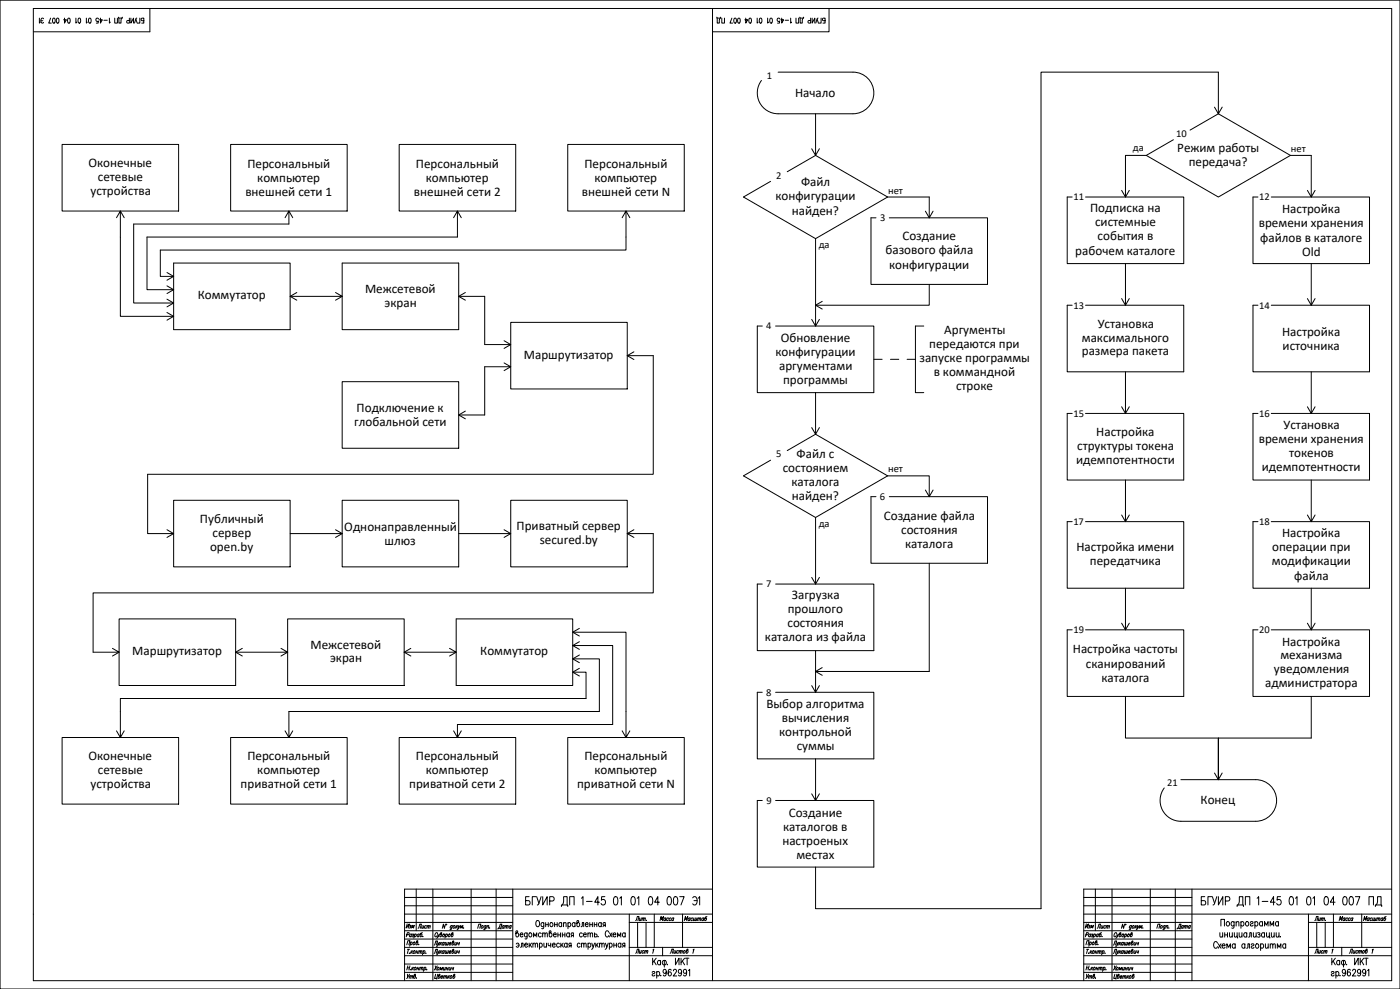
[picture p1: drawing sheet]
<svg xmlns="http://www.w3.org/2000/svg" width="841mm" height="594mm" viewBox="0 0 841 594" stroke-linecap="round" stroke-linejoin="round" font-family="sans-serif">
<!-- layer: KONTUR -->
<path d="M0 0h841v594h-841z" fill="none" stroke="#000" stroke-width=".6"/>
<g fill="none" stroke="#000" stroke-width=".6">
<path d="M20 5h816v584h-816zM90 5v14h-70M428 5v584M498 5v14h-70M250 534v25M260 534v55M283 534v55M298 534v55M308 534v55M428 534h-185v55M658 534v25M668 534v55"/>
<path d="M691 534v55M706 534v55M716 534v55M836 534h-185v55M243 549h185M378 554h50M378 549v40M393 549v20M410 549v20M651 549h185M786 549v40M786 554h50"/>
<path d="M801 549v20M818 549v20M308 574h120M378 569h50M398 569v5M716 574h120M786 569h50M806 569v5"/>
</g>
<g fill="none" stroke="#000" stroke-width=".6">
<path d="M383 554v15M388 554v15M791 554v15M796 554v15M243 574h65M243 569h65M243 579h65M243 564h65M651 574h65M651 569h65M651 579h65M651 564h65"/>
<path d="M243 584h65M651 584h65"/>
</g>
<g fill="none" stroke="#000" stroke-width=".6">
<path d="M268 555l-1 3-1-3v3M268 555v1zM272 556a.7 .7 0 0 0-1 1 .7 .7 0 0 0 0 1v-1M272 556l-1 2h-1M273 556a.8 .8 0 0 1 0 1 .8 .8 0 0 1-1 0zM274 556v2M274 557l1 1M275 556l-1 1M275 556v2l1-2M275 558h.1M276 558l1-2v1l1-1v2M279 557h.1"/>
<path d="M287 558l1-3h1l-1 3M290 556a.8 .8 0 0 1 0 1 .8 .8 0 0 1-1 0zM292 556a.7 .7 0 0 0-1 1 .7 .7 0 0 0 0 1l1-1M292 556l-1 2M293 556h1l-1 2M293 556l-1 2M294 557h.1M676 555l-1 3-1-3v3M676 555v1zM680 556a.7 .7 0 0 0-1 1 .7 .7 0 0 0 0 1v-1M680 556l-1 2h-1M680 556h1a.8 .8 0 0 1 0 1 .8 .8 0 0 1-1 0z"/>
<path d="M682 556v2M682 557l1 1M683 556l-1 1M683 556v2l1-2M683 558h.1M684 558l1-2v1l1-1v2M687 557h.1M695 558l1-3h1l-1 3M698 556a.8 .8 0 0 1 0 1 .8 .8 0 0 1-1 0zM700 556a.7 .7 0 0 0-1 1 .7 .7 0 0 0 0 1l1-1M700 556l-1 2M701 556h1l-1 2"/>
<path d="M701 556l-1 2M702 557h.1M804 553l1-2v1l2-1-1 2M808 552l-1-1v1v1h1M808 551v2M810 552l-1-1a.9 .9 0 0 0-1 1 .9 .9 0 0 0 1 1M811 552v-1a.8 .8 0 0 0-1 1 .8 .8 0 0 0 1 1M813 552l-1-1v1v1M813 551l-1 2M244 568l1-3h1v3M244 562l1-1 1-1h-1l-1 3M245 570h1"/>
<path d="M245 570v3M246 573h.1M247 566a.8 .8 0 0 1 1 1 1 1 0 0 1-2 0M247 566l-1 2M247 571v2M247 561l-1 1v1l1-1M247 561v2M247 572l1 1M248 561v1M248 571l-1 1M248 562v1h-1M248 566h1a.8 .8 0 0 1 0 1 .8 .8 0 0 1-1 0z"/>
<path d="M249 571a.8 .8 0 0 1 0 1 .8 .8 0 0 1-1 0zM249 561h1a.8 .8 0 0 1 0 1 .8 .8 0 0 1-1 0M249 561v3M250 572h1M250 571v2M251 566a.7 .7 0 0 1 0 1 .7 .7 0 0 1-1 0v-2h1l-1 1M251 571v2M252 567h.1M252 561h-1v1v1l1-1M252 572l1-1-1 2M252 561l-1 2M252 571l-1 2"/>
<path d="M253 572l1-1-1 2M254 560l-1 1-1 1a.7 .7 0 0 0 1 0 .7 .7 0 0 0 0-1M254 562h.1M254 571h1a.8 .8 0 0 1 0 1 .8 .8 0 0 1-1 0M254 571v3M256 573h.1M261 568l1-3h1l-1 3M261 573l1-3h1l-1 3M263 561v-1l-1 1a1.2 1.2 0 0 0-1 1 1.2 1.2 0 0 0 1 1v-1M263 561v2l1-2M263 566v2l1-2M263 571v2l1-2"/>
<path d="M263 563l-1 1M263 568l-1 1M263 573l-1 1M265 566l-1 2M265 571l-1 2M265 567v1M265 572v1M265 561a.7 .7 0 0 1 0 1 .7 .7 0 0 1-1 0l1-2-1 1M265 566l-1 1M265 571l-1 1M266 561h1a.8 .8 0 0 1 0 1 .8 .8 0 0 1-1 0zM267 566h-1v1v1l1-1"/>
<path d="M267 571h-1v1v1l1-1M267 566l-1 2M267 571l-1 2M268 566l-1 2 1-1M268 571l-1 2 1-1M268 561a.8 .8 0 0 1 1 1 .8 .8 0 0 1-1 0M268 561l-1 3M269 566l-1 2 1-1M269 571l-1 2 1-1M269 566v2M269 571v2M270 561a.8 .8 0 0 1 0 1 .8 .8 0 0 1-1 0z"/>
<path d="M270 567h1v-1a.9 .9 0 0 0-1 1 .9 .9 0 0 0 0 1l1-1M270 572h1v-1a.7 .7 0 0 0-1 1 .7 .7 0 0 0 1 1v-1M272 561a.7 .7 0 0 1 0 1 .7 .7 0 0 1-1 0v-2h1l-1 1M272 566a.7 .7 0 0 1 1 1 1 1 0 0 1-2 0l1-2h1l-1 1M272 571a.7 .7 0 0 1 1 1 1 1 0 0 1-2 0l1-2h1l-1 1M273 566v2l1-1M273 571v2l1-1M274 566v2M274 571v2M275 566v1h1M275 571v1h1M276 566v2"/>
<path d="M276 571v2M403 573l1-3h1l-1 3M405 571v2l1-1M406 571v2M408 571h-1a.9 .9 0 0 0-1 1 .9 .9 0 0 0 1 1v-1M408 571h1v2M408 571v2M409 571h1v2M411 571a.8 .8 0 0 1 1 1 1 1 0 0 1-2 0zM413 571a.7 .7 0 0 1 0 1 .7 .7 0 0 1-1 0l1-2-1 1M416 571l1-1-1 3M652 568l1-3h1v3"/>
<path d="M652 562l1-1 1-1h-1l-1 3M653 570h1M653 570v3M654 573h.1M655 566a.8 .8 0 0 1 1 1 1 1 0 0 1-2 0M655 566l-1 2M655 571v2M655 561l-1 1v1l1-1M655 561v2M655 572l1 1M656 561v1M656 571l-1 1"/>
<path d="M656 562v1h-1M656 566h1a.8 .8 0 0 1 0 1 .8 .8 0 0 1-1 0zM657 571a.8 .8 0 0 1 0 1 .8 .8 0 0 1-1 0zM657 561h1a.8 .8 0 0 1 0 1 .8 .8 0 0 1-1 0M657 561v3M658 572h1M658 571v2M659 566a.7 .7 0 0 1 0 1 .7 .7 0 0 1-1 0v-2h1l-1 1M659 571v2M660 567h.1M660 561h-1v1v1l1-1M660 572l1-1-1 2"/>
<path d="M660 561l-1 2M660 571l-1 2M661 572l1-1-1 2M662 560l-1 1-1 1a.7 .7 0 0 0 1 0 .7 .7 0 0 0 0-1M662 562h.1M662 571h1a.8 .8 0 0 1 0 1 .8 .8 0 0 1-1 0M662 571v3M664 573h.1M669 568l1-3h1l-1 3M669 573l1-3h1l-1 3M671 561l-1-1-1 2v1l1-1M671 561v2l1-2"/>
<path d="M671 566v2l1-2M671 571v2l1-2M671 563l-1 1M671 568l-1 1M671 573l-1 1M673 566l-1 2M673 571l-1 2M673 567v1M673 572v1M673 561a.7 .7 0 0 1 0 1 .7 .7 0 0 1-1 0l1-2-1 1M673 566l-1 1M673 571l-1 1"/>
<path d="M674 561h1a.8 .8 0 0 1 0 1 .8 .8 0 0 1-1 0zM675 566h-1v1v1l1-1M675 571h-1v1v1l1-1M675 566l-1 2M675 571l-1 2M676 566l-1 2 1-1M676 571l-1 2 1-1M676 561a.8 .8 0 0 1 1 1 .8 .8 0 0 1-1 0M676 561l-1 3M677 566l-1 2 1-1M677 571l-1 2 1-1M677 566v2"/>
<path d="M677 571v2M678 561a.8 .8 0 0 1 0 1 .8 .8 0 0 1-1 0zM678 567h1v-1a.9 .9 0 0 0-1 1 .9 .9 0 0 0 0 1l1-1M678 572h1v-1a.7 .7 0 0 0-1 1 .7 .7 0 0 0 1 1v-1M680 561a.7 .7 0 0 1 0 1 .7 .7 0 0 1-1 0v-2h1l-1 1M680 566a.7 .7 0 0 1 1 1 1 1 0 0 1-2 0l1-2h1l-1 1M680 571a.7 .7 0 0 1 1 1 1 1 0 0 1-2 0l1-2h1l-1 1M681 566v2l1-1M681 571v2l1-1M682 566v2M682 571v2M683 566v1h1"/>
<path d="M683 571v1h1M684 566v2M684 571v2M245 581h1M245 585v2M245 580l-1 3M246 585l-2 3M246 587l1-1v2M246 586v2M246 580v3M246 582h.1M247 587l1-1v2"/>
<path d="M248 581l-1 2M248 582v1M249 581l-2 1M249 581a.8 .8 0 0 1 1 1 .8 .8 0 0 1-1 0zM249 586a.7 .7 0 0 1 1 1 1 1 0 0 1-2 0l1-2v1M250 587h.1M251 582h1M251 581l-1 2M252 581l-1 2M252 581h1v2M252 581v2M253 581h1v2"/>
<path d="M255 581a.8 .8 0 0 1 1 1 .8 .8 0 0 1-1 0M255 581l-1 3M256 582h.1M261 580l1 3M262 585l-1 3h1M263 580l-2 3M263 581a.7 .7 0 0 1 1 1 .7 .7 0 0 1-1 0zM263 585l-1 3M264 586a.7 .7 0 0 1 0 1 .7 .7 0 0 1-1 0l1-2-1 1M264 583l1-2v1l1-1-1 2M265 587h1v-1a.7 .7 0 0 0-1 1 .7 .7 0 0 0 1 1v-1M267 581l-1 2 1-1"/>
<path d="M267 587l1-1-1 2M267 586l-1 2M268 587v-1v2M268 581l-1 2M268 582h1M268 581v2M269 581v2M269 586v2M269 587l1 1M270 581v2l1-1M270 586l-1 1M271 586a.8 .8 0 0 1 0 1 .8 .8 0 0 1-1 0z"/>
<path d="M271 581v2M272 581v1M273 581l-1 2M273 586a.7 .7 0 0 1 0 1 .7 .7 0 0 1-1 0l1-2-1 1M653 581h1M653 585v2M653 580l-1 3M654 585l-2 3M654 587l1-1v2M654 586v2M654 580v3M654 582h.1"/>
<path d="M655 587l1-1v2M656 581l-1 2M656 582v1M657 581l-2 1M657 581a.7 .7 0 0 1 1 1 .7 .7 0 0 1-1 0zM657 586a.7 .7 0 0 1 1 1 1 1 0 0 1-2 0l1-2v1M658 587h.1M659 582h1M659 581l-1 2M660 581l-1 2M660 581h1v2M660 581v2"/>
<path d="M661 581h1v2M663 581a.8 .8 0 0 1 1 1 .8 .8 0 0 1-1 0M663 581l-1 3M664 582h.1M669 580l1 3M670 585l-1 3h1M671 580l-2 3M671 581a.8 .8 0 0 1 1 1 .8 .8 0 0 1-1 0zM671 585l-1 3M672 586a.7 .7 0 0 1 0 1 .7 .7 0 0 1-1 0l1-2-1 1M672 583l1-2v1l1-1-1 2M673 587h1v-1a.7 .7 0 0 0-1 1 .7 .7 0 0 0 1 1v-1"/>
<path d="M675 581l-1 2 1-1M675 587l1-1-1 2M675 586l-1 2M676 587v-1v2M676 581l-1 2M676 582h1M676 581v2M677 581v2M677 586v2M677 587l1 1M678 581v2l1-1M678 586l-1 1"/>
<path d="M679 586a.8 .8 0 0 1 0 1 .8 .8 0 0 1-1 0zM679 581v2M680 581v1M681 581l-1 2M681 586a.7 .7 0 0 1 0 1 .7 .7 0 0 1-1 0l1-2-1 1"/>
</g>
<!-- layer: 0 -->
<path d="M243 539h65M651 539h65M243 559h65M243 554h65M243 544h65M651 559h65M651 554h65M651 544h65M786 589h.1" fill="none" stroke="#000" stroke-width=".6"/>
<g fill="none" stroke="#000" stroke-width=".6">
<path d="M467 43h45a13 13 0 0 1 13 13 13 13 0 0 1-13 12h-45a13 13 0 0 1-11-7 13 13 0 0 1 1-13M490 68v25M730 64l2 4 2-4M732 68v-25h-107v503h-135v-25M732 68l-17 10M732 68l43 25M37 87h70v40h-70zM139 87h70v40h-70zM240 87h70v40h-70zM341 87h70v40h-70zM488 89l2 4 2-4M490 93l-17 10"/>
<path d="M490 93l43 25M689 93l43 25 43-25M689 93h-13v25M705 84l-16 9M775 93h13v25M463 109l-16 9 43 25 43-25M533 118h25v13M644 118h-3v40h70v-40h-59M674 114l2 4 2-4M756 118h-3v40h70v-40h-59M785 114l3 4 2-4M70 131l2-4v63h32"/>
<path d="M72 127l3 4M171 131l3-4v8h-94v47h24M174 127l2 4M272 131l3-4v15h-187v32h16M275 127l2 4M374 131l2-4v23h-280v16h8M376 127l2 4M526 131h-3v40h70v-40h-59M556 127l2 4 3-4M104 158h70v40h-70zM206 158h70v40h-70zM490 143v53"/>
<path d="M676 158v25M788 158v25M100 164l4 2-4 2M100 172l4 2-4 2M100 180l4 2-4 2M178 176l-4 2 4 2M202 176l4 2h-32M206 178l-4 2M276 178h15v29h16l-4-2M280 176l-4 2 4 2M558 171v12h-68M674 179l2 4 2-4"/>
<path d="M785 179l3 4 2-4M100 188l4 2-4 2M307 194h70v40h-70zM458 196h-3v40h70v-40h-59M488 192l2 4 2-4M494 181l-4 2 4 3M555 196h-5v40h5M644 183h-3v40h70v-40h-59M756 183h-3v40h70v-40h-59M303 218l4 2h-16v29h-15M307 207l-4 2M377 214h15v71h-303v36h15l-4-3"/>
<path d="M381 211l-4 3 4 2M525 216h5M535 216h5M545 216h5M206 229h70v40h-70zM307 220l-4 3M490 236v25M676 223v25M788 223v25M280 247l-4 2 4 3M488 257l2 4 2-4M644 248h-3v40h70v-40h-59"/>
<path d="M674 244l2 4 2-4M756 248h-3v40h70v-40h-59M785 244l3 4 2-4M463 276l-16 10 43 25 43-25M490 261l-17 10M490 261l43 25M526 298h-3v40h70v-40h-59M533 286h25v12M556 294l2 4 3-4M676 288v25M788 288v25M104 301h70v40h-70z"/>
<path d="M202 318l4 3h-32M206 301h70v40h-70zM303 318l4 3h-31M307 301h70v40h-70zM381 318l-4 3 4 2M490 311v40M644 313h-3v40h70v-40h-59M674 309l2 4 2-4M756 313h-3v40h70v-40h-59M785 309l3 4 2-4M104 321l-4 2M206 321l-4 2"/>
<path d="M307 321l-4 2M377 321h15v35h-336v36h16l-4-3M558 338v65h-68v-12M458 351h-3v40h70v-40h-59M488 347l2 4 2-4M676 353v25M788 353v25M72 372h70v40h-70zM173 372h70v40h-70zM274 372h70v40h-70zM344 380h32v63l2-4M348 377l-4 3 4 2"/>
<path d="M644 378h-3v40h70v-40h-59M674 374l2 4 2-4M756 378h-3v40h70v-40h-59M785 374l3 4 2-4M72 392l-4 2M146 389l-4 3 4 2M169 389l4 3h-31M173 392l-4 2M247 389l-4 3 4 2M270 389l4 3h-31M274 392l-4 2M344 388h24v47h-93v8l2-4"/>
<path d="M344 396h16v31h-186v16l2-4M348 393l-4 3 4 2M348 385l-4 3 4 2M344 404h8v16h-280v23l3-4M348 401l-4 3 4 2M458 416h-3v40h70v-40h-59M488 412l2 4 2-4M490 403v13M494 401l-4 2 4 3M676 418v25h112v-25M70 439l2 4M171 439l3 4"/>
<path d="M272 439l3 4M374 439l2 4M37 443h70v40h-70zM139 443h70v40h-70zM240 443h70v40h-70zM341 443h70v40h-70zM490 456v25M488 477l2 4 2-4M709 468h45a13 13 0 0 1 13 13 13 13 0 0 1-13 12h-45a13 13 0 0 1-11-7 13 13 0 0 1 1-13M730 464l2 4 2-4M732 468v-25v25M458 481h-3v40h70v-40h-59"/>
</g>
<g fill="none" stroke="#000" stroke-width=".6">
<path d="M24 11v3v-1M25 12h1M26 11a1.4 1.4 0 0 0-1 1 1.4 1.4 0 0 0 1 2v-1M30 11l-1 3h2M32 11a1.4 1.4 0 0 1 1 1 1.4 1.4 0 0 1-1 2zM34 11a1.4 1.4 0 0 1 1 1 1.4 1.4 0 0 1-1 2zM39 11v3l1-2h-2M41 11a1.4 1.4 0 0 1 1 1 1.4 1.4 0 0 1-1 2zM46 11v3v-1M47 11a1.4 1.4 0 0 1 1 1 1.4 1.4 0 0 1-1 2zM52 11v3v-1M53 11a1.4 1.4 0 0 1 2 1 1.4 1.4 0 0 1-2 2z"/>
<path d="M59 11a.9 .9 0 0 0-1 0 1 1 0 0 0 0 2 .9 .9 0 0 0 1 0v1h-1M60 11v3l1-2h-1M62 12h2M66 11v3v-1M69 11v3h2v-3M71 10v1h2v-1M71 11v3h2v-3M78 11v3h-2v-2h2M79 11v3l1-3v3M82 11v3M82 11l-1 3M84 11v3h-1"/>
<path d="M86 12h-1v-1h1v3h-1M431 10v1h2v-1M431 11v3h1l1-3M434 11v3h1v-3M440 11l-1 3h1M441 11a1.4 1.4 0 0 1 1 1 1.4 1.4 0 0 1-1 2zM443 11a1.4 1.4 0 0 1 2 1 1.4 1.4 0 0 1-2 2zM448 11v3l1-2h-2M450 11a1.4 1.4 0 0 1 1 1 1.4 1.4 0 0 1-1 2zM455 11v3v-1M456 11a1.4 1.4 0 0 1 2 1 1.4 1.4 0 0 1-2 2zM461 11v3l1-1"/>
<path d="M463 11a1.4 1.4 0 0 1 1 1 1.4 1.4 0 0 1-1 2zM468 11a.9 .9 0 0 0-1 0 1 1 0 0 0 0 2 .9 .9 0 0 0 1 0v1h-1M470 11v3l1-2h-2M472 12h2M475 11v3l1-1M478 11v3h2v-3M480 10v1h3v-1M481 11v3h1l1-3M487 11v3h-1v-2h1M488 11v3l1-3v3M491 11l1 3M491 11l-1 3"/>
<path d="M493 11v3h-1M496 12h-2v-1h2v3h-2M322 553h1a1.8 1.8 0 0 1 1 2 1.8 1.8 0 0 1-2 1v-1zM327 555l-1-1a1 1 0 0 0-1 1 1.1 1.1 0 0 0 2 1M327 554v4h-2M328 555h1M328 554v3M329 554v3M331 554a1 1 0 0 1 1 1 1.1 1.1 0 0 1-2 1zM333 555h2M333 554v3M335 554v3"/>
<path d="M337 555v-1a1 1 0 0 0-1 1 1 1 0 0 0 1 1M337 554v3M339 555v-1h1v3M339 554v3M341 555v-1a1.1 1.1 0 0 1 2 1 1.1 1.1 0 0 1-2 1M341 554v4M345 555v-1a1 1 0 0 0-1 1 1 1 0 0 0 1 1M345 554v3M347 554a1.1 1.1 0 0 1 1 2 1.1 1.1 0 0 1-1 0v-3l1 1-1 1M349 557l1-1v-2h1v3M352 555h1v-1a1 1 0 0 0-1 1 1 1 0 0 0 1 1M354 555h2"/>
<path d="M354 554v3M356 554v3M357 555h2M357 554v3M359 554v3M361 555v-1a1 1 0 0 0-1 1 1 1 0 0 0 1 1M361 554v3M363 556l-1 1M364 556l-2-1v-1h2v3M366 560a1.1 1.1 0 0 0-2-1 1.1 1.1 0 0 0 0 2 1.1 1.1 0 0 0 0 2 1.1 1.1 0 0 0 2-1M733 556v-4h3v4M737 554a1.1 1.1 0 0 1 2 1 1.1 1.1 0 0 1-2 1z"/>
<path d="M741 554a1.1 1.1 0 0 0-1 1 1.1 1.1 0 0 0 1 1M741 554v3h-1M743 554h1v2M743 554v2M745 554h1a1.1 1.1 0 0 1 1 1 1.1 1.1 0 0 1-2 1M745 554v4M749 554a1.1 1.1 0 0 1 1 1 1.1 1.1 0 0 1-2 1zM751 554h1h1l-2 1v1h1h1M754 554a1.1 1.1 0 0 1 2 1 1.1 1.1 0 0 1-2 1M754 554v4M758 554a1.1 1.1 0 0 0-1 1 1.1 1.1 0 0 0 1 1M758 554v2"/>
<path d="M760 556v-2l1 2 1-2v2M763 556v-2l1 2 1-2v2M768 554a1.1 1.1 0 0 0-2 1 1.1 1.1 0 0 0 2 1M768 554v2M310 567a1.1 1.1 0 0 1 2 1 1 1 0 0 1-2 0M310 560a1.4 1.4 0 0 1 2 2 1.1 1.1 0 0 1-2 0v-3h1v1l-1 1M311 568h1M312 561h2a1.1 1.1 0 0 0-2 1 1 1 0 0 0 2 0M313 569v-2h1v2M315 568h2v-1a1.1 1.1 0 0 0-2 1 1 1 0 0 0 2 0M317 561h-1a1 1 0 0 0-1 1 1 1 0 0 0 2 0M317 560v4h-2"/>
<path d="M318 567v2M318 561a1.1 1.1 0 0 1 2 1 1 1 0 0 1-2 0zM318 568l1 1M319 567l-1 1M320 567h1l1 2M320 567v2M320 563v-3l1 2 1-2v3M322 567h1v2M324 567a1.1 1.1 0 0 1 2 1 1 1 0 0 1-2 0M324 567v3M325 561a1.1 1.1 0 0 0-2 1 1 1 0 0 0 2 0M326 561h1v2"/>
<path d="M326 560v3M327 567v2h1v-1M327 561h2v2M328 567v2M329 567l1 1 1-1M330 560a1.4 1.4 0 0 1 2 2 1.1 1.1 0 0 1-2 0v-3h1v1l-1 1M331 567v2M332 568h2l-1-1a1 1 0 0 0-1 1 1 1 0 0 0 2 0M332 561h2a1.1 1.1 0 0 0-2 1 1 1 0 0 0 2 0M335 562h2M335 560v3M336 567a1.1 1.1 0 0 0-2 1 1 1 0 0 0 2 0"/>
<path d="M337 560v3M337 567v2M337 568l1 1M338 562h1M338 560v3M338 567l-1 1M339 560v3M341 567h-1a1 1 0 0 0-1 1 1 1 0 0 0 2 0M341 567v2M342 561a1.1 1.1 0 0 0-2 1 1 1 0 0 0 2 0M342 560v3M342 568v1"/>
<path d="M343 568h-1v-1h1v2M344 562l-1 1M344 562h-1v-1l1-1v3M348 567a1 1 0 0 0-1 1 1 1 0 0 0 1 0M349 567h2v2M349 567v2M350 561a1.1 1.1 0 0 0-2 1 1 1 0 0 0 2 0M351 561h1a1.1 1.1 0 0 0-2 1 1 1 0 0 0 2 0M351 567h1v2M353 561h1l1 2M353 560v3M353 567h1a1 1 0 0 1 1 1 1 1 0 0 1-2 0"/>
<path d="M353 567v3M355 561h1v2M356 567v2l1-2M356 569l-1 1M357 561a1 1 0 0 1 2 0 1.1 1.1 0 0 1-1 2l-1-1M357 560v3M358 567v2M358 568l1 1M359 562v1M359 567l-1 1M360 567h1l1 2M360 567v2"/>
<path d="M362 567h1v2M364 567l1 2v-2M365 569l-1 1M366 567a1.1 1.1 0 0 1 2 1 1 1 0 0 1-2 0M366 567v3M366 560l2 3M368 560l-2 3M368 561h2a1.1 1.1 0 0 0-2 1 1 1 0 0 0 2 0M369 568h1M369 567v2M370 567v2M371 563v-3l1 2 1-2v3"/>
<path d="M373 567a1.1 1.1 0 0 0-2 1 1 1 0 0 0 2 0M373 567v2M375 568l-1 1M375 568h-1v-1h1v2M376 561h-1a1 1 0 0 0-1 1 1 1 0 0 0 2 0M376 560v3M392 576v4M393 577l1 3M394 576l-2 2M397 577h-1a1.1 1.1 0 0 0-1 1 1.1 1.1 0 0 0 2 1M397 577v3M399 577v4"/>
<path d="M401 579h.1M406 576v4l2-4v4M409 576v4M410 577l1 3M411 576l-2 2M412 576h2M413 576v4M731 567a1.2 1.2 0 0 0-1-1 1.2 1.2 0 0 0-1 1v1a1.2 1.2 0 0 0 1 2 1.2 1.2 0 0 0 1-1M732 567l2 3M733 560v3h1v-1M734 567l-2 3M734 568h2v-1a1.1 1.1 0 0 0-2 1 1.1 1.1 0 0 0 2 1"/>
<path d="M734 560v3M736 562h1M736 560v3M737 570v-3l1 2 1-2v3M737 560v3M739 560v3h1v-1M740 560v3M742 560v3l1-1M742 567a1.1 1.1 0 0 0-2 1 1.1 1.1 0 0 0 2 1M742 567v3M743 560v3M744 560l1 3 1-1"/>
<path d="M746 560v3M748 567a1.1 1.1 0 0 0-2 1 1.1 1.1 0 0 0 2 1M748 567v3M749 570l1-1v-2h1v3M749 561v-1a1.4 1.4 0 0 0-2 2 1.1 1.1 0 0 0 2 0M749 560v3M750 563h1v-3h1v3M752 567h1v1l-1 1v1l1-1M753 560v3h1l1-1M755 560v3M755 567a1.1 1.1 0 0 1 1 1 1.1 1.1 0 0 1-2 1zM755 560h2v1h-1"/>
<path d="M756 561l1 1v1h-2M757 567h1a1.1 1.1 0 0 1 1 1 1.1 1.1 0 0 1-2 1M757 567v4M760 561l-1-1a1.1 1.1 0 0 0-1 2 1.1 1.1 0 0 0 2 0M760 560v3M760 567v2l1 1 1-1M761 560v3h1l1-1M762 567v3M763 560v3M763 568l1-1 1 3M763 567v3M764 560v3h1v-1"/>
<path d="M765 568v-1h1v3M765 560v3M767 560v3h1v-1M767 570v-3l1 2 1-2v3M768 560v3M769 563h.1M772 567a1.1 1.1 0 0 0-1 1 1.1 1.1 0 0 0 1 1M772 567v3M800 576v4M801 577l1 3M802 576l-2 2M805 577h-1a1.1 1.1 0 0 0-1 1 1.1 1.1 0 0 0 2 1"/>
<path d="M805 577v3M807 577v4M809 579h.1M814 576v4l2-4v4M817 576v4M818 577l1 3M819 576l-2 2M821 576v4M392 584h1l-1 1v1h1M395 584a1.1 1.1 0 0 1 1 1 1.1 1.1 0 0 1-1 1M395 584v4M397 586h.1"/>
<path d="M400 584v1a1.4 1.4 0 0 1-2-2 1.1 1.1 0 0 1 2 0v3h-2M403 583v-1a2 2 0 0 0-2 2 2 2 0 0 0 1 2 1.1 1.1 0 0 0 1-1 1.1 1.1 0 0 0-1-1l-1 1M405 583v-1l1 1-2 3h3M409 584v1a1.4 1.4 0 0 1-2-2 1.1 1.1 0 0 1 2 0v3h-1M412 584v1a1.4 1.4 0 0 1-2-2 1.1 1.1 0 0 1 2 0v3h-1M414 583v-1v4M800 584h1v1l-1 1h1M802 584h1a1.1 1.1 0 0 1 1 1 1.1 1.1 0 0 1-2 1M802 584v4M805 586h.1M808 584v1a1.4 1.4 0 0 1-2-2 1.1 1.1 0 0 1 2 0v3h-2M811 583v-1a2 2 0 0 0-2 2 2 2 0 0 0 1 2 1.1 1.1 0 0 0 1-1 1.1 1.1 0 0 0-1-1l-1 1"/>
<path d="M813 583v-1l1 1-2 3h3M817 584v1a1.4 1.4 0 0 1-2-2 1.1 1.1 0 0 1 2 0v3h-1M820 584v1a1.4 1.4 0 0 1-2-2 1.1 1.1 0 0 1 2 0v3h-1M822 583v-1v4"/>
<circle cx="399" cy="578" r="1.3"/>
<circle cx="807" cy="578" r="1.3"/>
</g>
<g font-size="10.1">
<text x="315" y="546">БГУИР ДП 1-45 01 01 04 007 Э1</text>
<text x="721" y="546">БГУИР ДП 1-45 01 01 04 007 ПД</text>
</g>
<g font-size="7.9">
<text x="478" y="58">Начало</text>
<text x="707" y="91">Режим работы</text>
<text x="53" y="100">Оконечные</text>
<text x="149" y="101">Персональный</text>
<text x="250" y="101">Персональный</text>
<text x="351" y="101">Персональный</text>
<text x="714" y="100">передача?</text>
<text x="59" y="108">сетевые</text>
<text x="155" y="109">компьютер</text>
<text x="256" y="109">компьютер</text>
<text x="357" y="109">компьютер</text>
<text x="481" y="112">Файл</text>
<text x="54" y="117">устройства</text>
<text x="147" y="118">внешней сети 1</text>
<text x="249" y="118">внешней сети 2</text>
<text x="349" y="118">внешней сети N</text>
<text x="466" y="120">конфигурации</text>
<text x="476" y="129">найден?</text>
<text x="655" y="127">Подписка на</text>
<text x="770" y="128">Настройка</text>
<text x="658" y="136">системные</text>
<text x="756" y="136">времени хранения</text>
<text x="542" y="144">Создание</text>
<text x="659" y="144">события в</text>
<text x="757" y="145">файлов в каталоге</text>
<text x="532" y="153">базового файла</text>
<text x="646" y="153">рабочем каталоге</text>
<text x="782" y="154">Old</text>
<text x="534" y="161">конфигурации</text>
<text x="119" y="180">Коммутатор</text>
<text x="219" y="176">Межсетевой</text>
<text x="231" y="184">экран</text>
<text x="659" y="197">Установка</text>
<text x="567" y="201">Аргументы</text>
<text x="770" y="202">Настройка</text>
<text x="469" y="205">Обновление</text>
<text x="558" y="209">передаются при</text>
<text x="650" y="205">максимального</text>
<text x="315" y="215">Маршрутизатор</text>
<text x="466" y="214">конфигурации</text>
<text x="650" y="213">размера пакета</text>
<text x="771" y="210">источника</text>
<text x="552" y="217">запуске программы</text>
<text x="468" y="222">аргументами</text>
<text x="561" y="226">в коммандной</text>
<text x="470" y="230">программы</text>
<text x="574" y="234">строке</text>
<text x="214" y="247">Подключение к</text>
<text x="213" y="256">глобальной сети</text>
<text x="771" y="258">Установка</text>
<text x="659" y="262">Настройка</text>
<text x="756" y="266">времени хранения</text>
<text x="479" y="275">Файл с</text>
<text x="647" y="270">структуры токена</text>
<text x="774" y="274">токенов</text>
<text x="646" y="279">идемпотентности</text>
<text x="470" y="284">состоянием</text>
<text x="758" y="283">идемпотентности</text>
<text x="475" y="292">каталога</text>
<text x="476" y="301">найден?</text>
<text x="120" y="314">Публичный</text>
<text x="531" y="313">Создание файла</text>
<text x="128" y="322">сервер</text>
<text x="207" y="319">Однонаправленный</text>
<text x="310" y="318">Приватный сервер</text>
<text x="541" y="321">состояния</text>
<text x="770" y="322">Настройка</text>
<text x="231" y="327">шлюз</text>
<text x="324" y="327">secured.by</text>
<text x="544" y="329">каталога</text>
<text x="126" y="331">open.by</text>
<text x="647" y="331">Настройка имени</text>
<text x="764" y="331">операции при</text>
<text x="655" y="339">передатчика</text>
<text x="764" y="339">модификации</text>
<text x="777" y="348">файла</text>
<text x="476" y="360">Загрузка</text>
<text x="473" y="368">прошлого</text>
<text x="473" y="377">состояния</text>
<text x="187" y="390">Межсетевой</text>
<text x="460" y="385">каталога из файла</text>
<text x="770" y="388">Настройка</text>
<text x="79" y="394">Маршрутизатор</text>
<text x="288" y="394">Коммутатор</text>
<text x="645" y="392">Настройка частоты</text>
<text x="198" y="398">экран</text>
<text x="652" y="401">сканирований</text>
<text x="769" y="396">механизма</text>
<text x="765" y="404">уведомления</text>
<text x="662" y="409">каталога</text>
<text x="760" y="413">администратора</text>
<text x="460" y="425">Выбор алгоритма</text>
<text x="470" y="434">вычисления</text>
<text x="468" y="442">контрольной</text>
<text x="479" y="451">суммы</text>
<text x="53" y="456">Оконечные</text>
<text x="149" y="456">Персональный</text>
<text x="250" y="456">Персональный</text>
<text x="351" y="456">Персональный</text>
<text x="59" y="465">сетевые</text>
<text x="155" y="465">компьютер</text>
<text x="256" y="465">компьютер</text>
<text x="357" y="465">компьютер</text>
<text x="54" y="473">устройства</text>
<text x="145" y="473">приватной сети 1</text>
<text x="246" y="473">приватной сети 2</text>
<text x="347" y="473">приватной сети N</text>
<text x="721" y="483">Конец</text>
<text x="474" y="491">Создание</text>
<text x="470" y="499">каталогов в</text>
<text x="470" y="507">настроеных</text>
<text x="478" y="516">местах</text>
</g>
<g font-size="6.3">
<text x="461" y="47">1</text>
<text x="707" y="82">10</text>
<text x="681" y="91">да</text>
<text x="776" y="91">нет</text>
<text x="466" y="107">2</text>
<text x="534" y="116">нет</text>
<text x="645" y="120">11</text>
<text x="756" y="120">12</text>
<text x="529" y="133">3</text>
<text x="492" y="149">да</text>
<text x="645" y="185">13</text>
<text x="756" y="185">14</text>
<text x="460" y="198">4</text>
<text x="645" y="250">15</text>
<text x="756" y="250">16</text>
<text x="466" y="275">5</text>
<text x="534" y="284">нет</text>
<text x="529" y="300">6</text>
<text x="492" y="316">да</text>
<text x="645" y="315">17</text>
<text x="756" y="315">18</text>
<text x="460" y="353">7</text>
<text x="645" y="380">19</text>
<text x="756" y="380">20</text>
<text x="460" y="418">8</text>
<text x="701" y="472">21</text>
<text x="460" y="483">9</text>
</g>
<g font-size="6.2">
<text x="298" y="559">Дата</text>
<text x="706" y="559">Дата</text>
</g>
<g font-size="5.7">
<text x="381" y="554">Лит.</text>
<text x="395" y="554">Масса</text>
<text x="410" y="554">Масштаб</text>
<text x="789" y="554">Лит.</text>
<text x="818" y="554">Масштаб</text>
<text x="243" y="559">Изм</text>
<text x="250" y="559">Лист</text>
<text x="651" y="559">Изм</text>
<text x="658" y="559">Лист</text>
<text x="381" y="574">Лист 1</text>
<text x="789" y="574">Лист 1</text>
<text x="810" y="574">Листов 1</text>
</g>
</svg>
